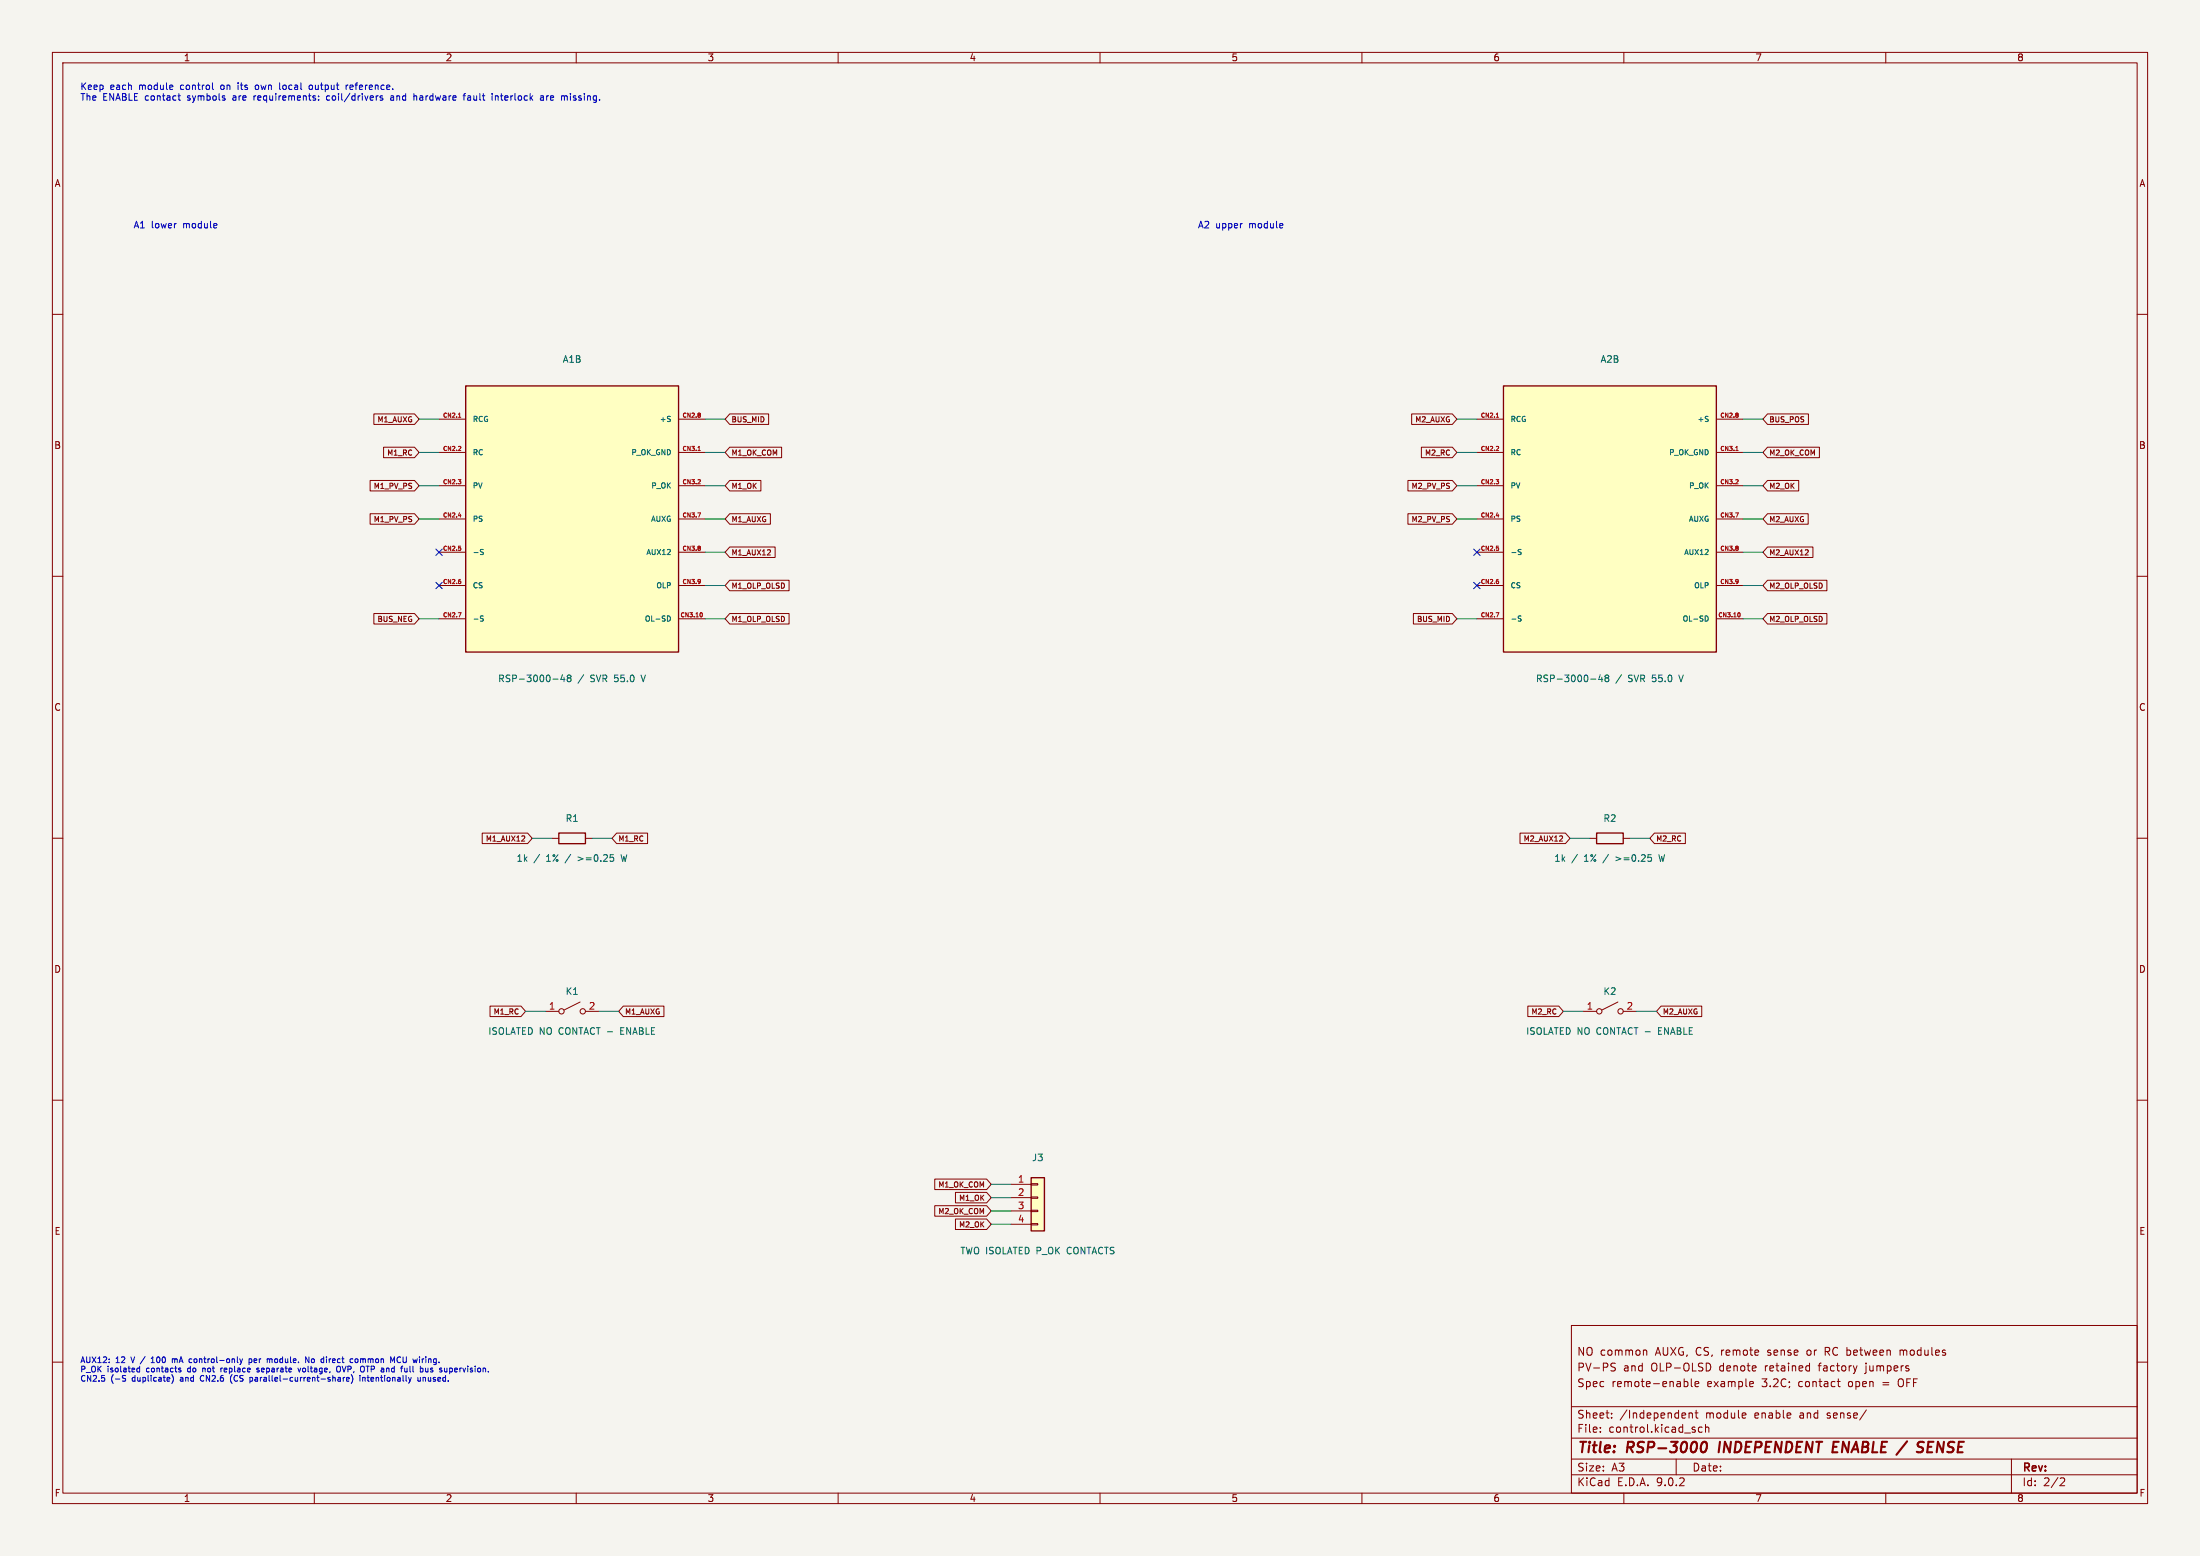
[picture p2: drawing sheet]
<svg xmlns="http://www.w3.org/2000/svg" width="420mm" height="297mm" viewBox="0 0 420 297" stroke-linecap="round" stroke-linejoin="round" font-family="sans-serif">
<path d="M0 0h420v297h-420z" fill="#f5f4ef" stroke="#f5f4ef" stroke-width=".19"/>
<g fill="none" stroke="#840000" stroke-width=".19">
<path d="M10 10h400v277h-400zM12 12h396v273h-396zM60 10v2M110 10v2M160 10v2M210 10v2M260 10v2M310 10v2M360 10v2M10 60h2M408 60h2M10 110h2"/>
<path d="M408 110h2M10 160h2M408 160h2M302.3 193h2.5M308.9 191.3l-3.1 1.5M309.9 193h2.5M10 210h2M408 210h2M300 253h108v32h-108zM313.9 257.7h.3l.2 .2v.8M348.4 258h.6M349 257.2h-.6v1.5"/>
<path d="M362.7 257.7v1M363.2 257.7l-.5 .1M10 260h2M300 278.5h108M300 274.5h108M300 268.5h108M305.5 273.2v.2M305.5 272.5v.1M307.7 270.5v.2M307.7 269.8v.1M307.8 260.9l.4 .1 .2 .4-.3 .3h-.4M307.8 260.2l.6 .1"/>
<path d="M320 278.5v3M321.7 263.7l.4 .1 .1 .2v.5l-.5 .2M322.4 269.7v1M322.4 269.8l.3-.1 .3 .1 .1 .9M322.9 263.2v1.3l.2 .2M323.6 269.7h.6M323.6 264.2l.7-.2-.1-.2-.4-.1-.2 .2 .1 .7h.5M323.8 269.2v1.3l.4 .2M324.9 272.5l-.4-.1-.3 .3 .2 .6h.5M325.6 272.5l.2-.1 .4 .1v.9M325.6 271.9v1.5M326.3 260.3l.3 .5-.1 .5-.2 .3"/>
<path d="M333.1 269.7l.2 .3-.7 .2M333.2 270.6l-.1 .1M334.2 263.7l.5 .1v.2l-.7 .2M334.7 264.6l-.5 .1M345.3 260.7l.1 .1M345.4 260.2v1.5M345.4 261.6l-.1 .1M350.7 263.7h.6M351 264.6l.3 .1M355.9 262.2h.1M356.3 269.1l-1.3 1.9M362.4 263.4v1.1"/>
<path d="M384 278.5v6.5M408 260h2M60 285v2M110 285v2M160 285v2M210 285v2M260 285v2M300 281.5h108M310 285v2M360 285v2M393.5 282.1l.5 .1 .2 .3-1 1.1h1"/>
<circle cx="305.3" cy="193" r=".51"/>
<circle cx="309.4" cy="193" r=".51"/>
</g>
<path d="M325 275.4a.46 .46 0 0 1 .5-.2 .46 .46 0 0 1 .3 .4 1.15 1.15 0 0 1-.8 1.6l-.1-.1a1.54 1.54 0 0 1 .1-1.7zM328.3 275.2l-.2 2M349.8 277.2h1M349.9 276.2h.7M350.1 275.2h.9M367 275.2l.3 .1M368 276.2h.7M369.1 275.2h-.9l-.3 2h1" fill="none" stroke="#840000" stroke-width=".4"/>
<path d="M196.8 224.8h2.6v10.1h-2.6z" fill="#ffffc2"/>
<path d="M196.8 224.8h2.6v10.1h-2.6z" fill="none" stroke="#840000" stroke-width=".25"/>
<path d="M193 226.1h3.8M193 228.6h3.8M193 231.1h3.8M193 233.7h3.8M196.8 225.9h1.3v.3h-1.3zM196.8 228.5h1.3v.2h-1.3zM196.8 231h1.3v.3h-1.3zM196.8 233.6h1.3v.2h-1.3z" fill="none" stroke="#840000" stroke-width=".19"/>
<path d="M287 73.7h40.7v50.8h-40.7z" fill="#ffffc2"/>
<path d="M287 73.7h40.7v50.8h-40.7zM106.7 159h5.1v2h-5.1z" fill="none" stroke="#840000" stroke-width=".25"/>
<g fill="none" stroke="#840000" stroke-width=".19">
<path d="M281.9 80h5.1M281.9 86.4h5.1M281.9 92.7h5.1M281.9 99.1h5.1M327.7 80h5M327.7 86.4h5M327.7 92.7h5M327.7 99.1h5M281.9 105.4h5.1M281.9 111.8h5.1M281.9 118.1h5.1M327.7 105.4h5"/>
<path d="M327.7 111.8h5M327.7 118.1h5M105.4 160h1.3M111.8 160h1.2M104.1 193h2.6M110.7 191.3l-3 1.5M111.8 193h2.5"/>
<circle cx="107.2" cy="193" r=".51"/>
<circle cx="111.3" cy="193" r=".51"/>
</g>
<g fill="none" stroke="#a90000" stroke-width=".19">
<path d="M285.6 79.6h.5M331.8 78.9v.2M331.8 79.3v.3M285.6 91.5h.5l-.3 .4M285.6 98.4h.5M286 85.2l.1 .3-.5 .5h.5M286.1 91.9v.4M331.3 97.9h.6l-.4 .8M331.4 86h.4M331.7 91.6l.1 .3-.5 .4h.5M285.6 116.9h.5l-.3 .8M285.7 104.2h.4"/>
<path d="M286 104.6v.4M286.1 111v.3M331.7 110.6l.1 .5-.1 .2M331.8 104.7v.3M331.8 104.3v.1M331.8 104.4h.1M331.8 104.4v.1M331.8 110.9l-.1 .2M332 116.9a.5 .5 0 0 1 0 .8"/>
</g>
<g fill="none" stroke="#006464" stroke-width=".19">
<path d="M290 105.3l.3 .1 .1 .3-.2 .2h-.2M290 118l.3 .1 .1 .3-.2 .2h-.2M290 104.9h.4M290 117.6h.4M325.5 117.6a.51 .51 0 0 1 .6 .5 .51 .51 0 0 1-.6 .5M303.7 129.6h.9M305.5 128.8l-.3 .9h.8M305.8 129.3v.8M306.6 129.4l-.2-.2 .2-.4h.3l.2 .3-.2 .3M306.6 129.4l-.2 .2 .1 .4 .1 .1h.4l.1-.2v-.3l-.2-.2M306.6 129.4h.3M320.5 128.8l.4 1.3"/>
<path d="M116.5 163.1h.6M116.6 163.6h.3l.3 .3-.1 .4-.5 .1M118.6 163.1l.3 1.3"/>
</g>
<path d="M88.9 73.7h40.6v50.8h-40.6z" fill="#ffffc2"/>
<path d="M88.9 73.7h40.6v50.8h-40.6zM304.8 159h5.1v2h-5.1z" fill="none" stroke="#840000" stroke-width=".25"/>
<g fill="none" stroke="#840000" stroke-width=".19">
<path d="M71.4 79h7.7l.9 1-.9 1h-7.7zM139.3 79h7.4v2h-7.4l-.9-1zM269.5 79h7.8l.8 1-.8 1h-7.8zM337.4 79h7.8v2h-7.8l-.9-1zM70.7 91.7h8.4l.9 1-.9 1h-8.4zM70.7 98.1h8.4l.9 1-.9 1h-8.4zM73.2 85.4h5.9l.9 1-.9 1h-5.9zM83.8 80h5.1M83.8 86.4h5.1M83.8 92.7h5.1M83.8 99.1h5.1M129.5 80h5.1"/>
<path d="M129.5 86.4h5.1M129.5 92.7h5.1M129.5 99.1h5.1M139.3 85.4h9.9v2h-9.9l-.9-1zM139.3 91.7h6v2h-6l-.9-1zM139.3 98.1h7.8v2h-7.8l-.9-1zM268.8 98.1h8.5l.8 1-.8 1h-8.5zM268.8 91.7h8.5l.8 1-.8 1h-8.5zM271.3 85.4h6l.8 1-.8 1h-6zM337.4 85.4h9.9v2h-9.9l-.9-1zM337.4 98.1h7.8v2h-7.8l-.9-1zM337.4 91.7h6v2h-6l-.9-1z"/>
<path d="M71.4 117.1h7.7l.9 1-.9 1h-7.7zM83.8 105.4h5.1M83.8 111.8h5.1M83.8 118.1h5.1M129.5 105.4h5.1M129.5 111.8h5.1M129.5 118.1h5.1M139.3 104.4h8.7v2h-8.7l-.9-1zM139.3 110.8h11.3v2h-11.3l-.9-1zM139.3 117.1h11.3v2h-11.3l-.9-1zM269.8 117.1h7.5l.8 1-.8 1h-7.5zM337.4 117.1h11.4v2h-11.4l-.9-1z"/>
<path d="M337.4 110.8h11.4v2h-11.4l-.9-1zM337.4 104.4h8.7v2h-8.7l-.9-1zM92.1 159h8.6l.9 1-.9 1h-8.6zM100.1 159.6v.4M117.7 159h5.9v2h-5.9l-.9-1zM290.2 159h8.6l.9 1-.9 1h-8.6zM298.3 159.6v.4M315.8 159h5.9v2h-5.9l-.8-1zM99.6 160.5h.6M297.7 160.5h.6M303.5 160h1.3M309.9 160h1.2"/>
<path d="M93.5 192h6l.8 1-.8 1h-6zM119 192h7.7v2h-7.7l-.9-1zM291.7 192h5.9l.8 1-.8 1h-5.9zM317.1 192h7.8v2h-7.8l-.9-1zM178.4 230.1h10l.8 1-.8 1h-10zM178.4 225.1h10l.8 1-.8 1h-10zM182.4 232.7h6l.8 1-.8 1h-6zM182.4 227.6h6l.8 1-.8 1h-6z"/>
</g>
<g fill="none" stroke="#a90000" stroke-width=".19">
<path d="M87.5 79.6h.5M133.7 78.9v.2M133.7 79.3v.3M87.5 91.5h.5l-.3 .4M87.5 98.4h.5M87.9 85.2v.3l-.4 .5h.5M87.9 91.9v.4M133.2 97.9h.5l-.3 .8M133.2 86h.5M133.6 91.6l.1 .3-.5 .4h.5M87.5 116.9h.5l-.3 .8M87.6 104.2h.3"/>
<path d="M87.9 104.6v.4M87.9 111v.3M133.6 110.6l.1 .5-.1 .2M133.7 104.7v.3M133.7 104.3v.1M133.7 104.4h.1M133.7 104.4v.1M133.7 110.9l-.1 .2M133.9 116.9a.5 .5 0 0 1 0 .8"/>
</g>
<g fill="none" stroke="#006464" stroke-width=".19">
<path d="M91.9 105.3l.3 .1 .1 .3-.2 .2h-.3M91.9 118l.3 .1 .1 .3-.2 .2h-.3M91.9 104.9h.4M91.9 117.6h.4M127.4 117.6a.51 .51 0 0 1 .6 .5 .51 .51 0 0 1-.6 .5M105.6 129.6h.9M107.4 128.8l-.3 .9h.8M107.7 129.3v.8M108.5 129.4l-.2-.2 .2-.4h.3l.2 .3-.2 .3M108.5 129.4l-.2 .2v.4l.2 .1h.4l.1-.2v-.3l-.2-.2M108.5 129.4h.3M122.4 128.8l.4 1.3"/>
<path d="M314.6 163.1h.6M314.7 163.6h.4l.2 .3-.1 .4-.5 .1M316.7 163.1l.3 1.3"/>
</g>
<g fill="none" stroke="#009600" stroke-width=".19">
<path d="M80 99.1h3.8M80 86.4h3.8M80 92.7h3.8M80 80h3.8M134.6 99.1h3.8M134.6 86.4h3.8M134.6 92.7h3.8M134.6 80h3.8M278.1 99.1h3.8M278.1 86.4h3.8M278.1 92.7h3.8M278.1 80h3.8"/>
<path d="M332.7 99.1h3.8M332.7 86.4h3.8M332.7 92.7h3.8M332.7 80h3.8M80 118.1h3.8M134.6 105.4h3.8M134.6 111.8h3.8M134.6 118.1h3.8M278.1 118.1h3.8M332.7 105.4h3.8M332.7 111.8h3.8M332.7 118.1h3.8"/>
<path d="M101.6 160h3.8M113 160h3.8M299.7 160h3.8M311.1 160h3.9M100.3 193h3.8M114.3 193h3.8M298.4 193h3.9M312.4 193h3.8M189.2 228.6h3.8M189.2 231.1h3.8M189.2 226.1h3.8M189.2 233.7h3.8"/>
</g>
<path d="M83.2 111.2l1.2 1.2M83.2 104.8l1.2 1.2M84.4 111.2l-1.2 1.2M84.4 104.8l-1.2 1.2M281.3 104.8l1.2 1.2M281.3 111.2l1.2 1.2M282.5 104.8l-1.2 1.2M282.5 111.2l-1.2 1.2" fill="none" stroke="#000084" stroke-width=".19"/>
<g fill="none" stroke="#0000c2" stroke-width=".19">
<path d="M34 18.3h.5M34.1 17.9v1.1l.4 .1M40.6 15.8v1.1l.1 .2M45.5 15.8v.1M45.5 16.2v.9M48.5 18.3v.8M48.7 18.3l-.2 .2M49.1 16.2l-.3 .1-.1 .2 .1 .5 .3 .1M53.4 15.8v1.1l.2 .2M59.1 16.3l.3-.1 .3 .3v.3l-.3 .3-.3-.1-.1-.2zM60.8 19v.1M60.8 18.3v.2"/>
<path d="M62.5 18.3l-.2 .6 .2 .2h.3M66.1 16.2v.9M66.4 16.2l-.3 .3M67.2 16.2l-.4 .2 .1 .6 .3 .1M67.4 16.5l-.6 .2M73 18.3h-.3l-.1 .2v.1l.4 .2v.3h-.4M74.6 18.3h.5M75.2 18.6h-.5l-.2 .2 .2 .3h.5M79.1 18.3h.4l.1 .8M88.4 18.3h.5M88.9 17.9l-.3 .1v1.1M89.4 18.3h-.1"/>
<path d="M89.4 18.6l-.2 .2 .2 .3M94 17.9v.1M94 18.3v.8M94.6 18.4l.3-.1 .2 .2M94.6 18.3v.8M103.2 18.3h.5l.1 .8M103.8 18.6h-.5l-.1 .2 .1 .3h.5M104.4 18.3v.8M104.6 18.3l-.2 .2M108.1 18.3l.2 .2v.6M29.2 259l-.3 .3M32.9 259.4v.7"/>
<path d="M33.3 259.4l-.4 .1M36.5 259.4h.1M45.8 259.4l.2 .7M46.3 259.4l-.3 .7M47.6 259.4h.3l.2 .2-.1 .4h-.4M47.6 259.4v1.1M51.5 259.4h.4l.1 .7M58.3 259l.7 1.1v-1.1M59.8 259.4l-.4 .2 .1 .4 .3 .1M62.8 259.4v.7M62.9 259.5l-.1 .1M67.9 259.4h.2l.2 .2v.3l-.2 .2-.3-.2z"/>
<path d="M76.5 259.1a.49 .49 0 0 0-.7 .4 .49 .49 0 0 0 .7 .5M23.6 263.1l.3 .1 .1 .2-.2 .2h-.3M26.2 261.8h.5M26.7 260.8v1.1M26.7 261.2h-.5M28.9 260.1h.6M33 262.7a1.28 1.28 0 0 1-.2 1.4M34.2 261.5l.3 .1 .1 .1-.4 .2M34.2 261.1l.3 .1M36.6 260l-.1 .1M38.4 262.6l-.2 .4 .2 .6M38.7 261.1v.8"/>
<path d="M38.8 261.2h-.1M42.2 261.1v.8M42.3 261.2l-.1 .1M44 262.9v.7l.3 .5M46 260.1l-.2 .4M48.1 263l.1 .4-.4 .2M49.1 261.2v.3l.3 .1 .1 .1-.2 .2-.3-.1M56.9 261.1l.2 .8 .3-.8M64.3 260.9v.6a.37 .37 0 0 0 .3 .4 .37 .37 0 0 0 .4-.4l-.1-.6M64.5 263h.4l.1 .6M65 263.2l-.5 .2 .1 .2h.4M65.3 260.8l.4 1.1"/>
<path d="M65.5 262.9v.7M65.7 262.9l-.2 .2M66.3 262.9l-.2 .2v.4l.2 .1h.3M66.5 262.9l.2 .3-.6 .1M67.3 262.9v.7l-.3 .5M68.7 262.9v.7M69.2 262.9v.7M69.4 262.9l-.2 .1M69.6 262.9l.1 .1M74.6 260.1v-1.1l.3 .8 .4-.8v1.1M78.2 260.8v.9l.2 .2M79.8 262.9v.7l.4-.1"/>
<path d="M80.2 262.9v.7M80.8 262.9v.7M80.9 262.9l-.1 .1M81.2 261.7l.2 .2 .3-.1M81.7 261.1v.8M82.2 261.8l.1 .1M82.2 261.2v.1l.1 .2M85.8 261.8h.5M85.8 261.1v1.1"/>
</g>
<g font-size="2.8" fill="#840000">
<text x="301" y="277.9">Title:</text>
<text x="310.6" y="277.9">RSP-3000</text>
<text x="329" y="277.9">INDEPENDENT</text>
<text x="351.5" y="277.9">ENABLE /</text>
<text x="369.3" y="277.9">SENSE</text>
</g>
<g font-size="2.1" fill="#840000">
<text x="301" y="262">PV-PS</text>
<text x="301" y="259">NO common</text>
<text x="309.9" y="262">and</text>
<text x="315.2" y="262">OLP-OLSD</text>
<text x="316.1" y="259">AUXG, CS, remote</text>
<text x="328.4" y="262">denote</text>
<text x="337.2" y="262">retained</text>
<text x="337.8" y="259">sense</text>
<text x="345.5" y="259">or</text>
<text x="347.6" y="262">factory</text>
<text x="349.1" y="259">RC between</text>
<text x="356.7" y="262">jumpers</text>
<text x="363.7" y="259">modules</text>
<text x="301" y="265">Spec</text>
<text x="307.6" y="265">remote-enable</text>
<text x="325.9" y="265">example</text>
<text x="336.5" y="265">3.2C;</text>
<text x="343.6" y="265">contact</text>
<text x="353.3" y="265">open</text>
<text x="359.9" y="265">=</text>
<text x="363.1" y="265">OFF</text>
<text x="301" y="273.7">File:</text>
<text x="301" y="271">Sheet:</text>
<text x="307.1" y="273.7">control.kicad_sch</text>
<text x="309.2" y="271">/Independent</text>
<text x="325.7" y="271">module</text>
<text x="335.1" y="271">enable</text>
<text x="343.8" y="271">and</text>
<text x="349.2" y="271">sense/</text>
<text x="301" y="281.1">Size:</text>
<text x="307.6" y="281.1">A3</text>
<text x="323" y="281.1">Date:</text>
<text x="386" y="281.3">Rev:</text>
<text x="301" y="283.9">KiCad</text>
<text x="308.7" y="283.9">E.D.A.</text>
<text x="316.3" y="283.9">9.0.2</text>
<text x="386" y="283.9">Id:</text>
<text x="390.1" y="283.9">2/2</text>
</g>
<g font-size="1.8" fill="#840000">
<text x="35" y="11.9">1</text>
<text x="85" y="11.9">2</text>
<text x="135" y="11.9">3</text>
<text x="185" y="11.9">4</text>
<text x="235" y="11.9">5</text>
<text x="285" y="11.9">6</text>
<text x="335" y="11.9">7</text>
<text x="385" y="11.9">8</text>
<text x="10.3" y="35.9">A</text>
<text x="408.3" y="35.9">A</text>
<text x="10.3" y="85.9">B</text>
<text x="408.2" y="85.9">B</text>
<text x="10.3" y="135.9">C</text>
<text x="408.2" y="135.9">C</text>
<text x="10.3" y="185.9">D</text>
<text x="408.2" y="185.9">D</text>
<text x="10.3" y="235.9">E</text>
<text x="408.3" y="235.9">E</text>
<text x="10.3" y="285.9">F</text>
<text x="35" y="286.9">1</text>
<text x="85" y="286.9">2</text>
<text x="135" y="286.9">3</text>
<text x="185" y="286.9">4</text>
<text x="235" y="286.9">5</text>
<text x="285" y="286.9">6</text>
<text x="335" y="286.9">7</text>
<text x="385" y="286.9">8</text>
<text x="408.3" y="285.9">F</text>
</g>
<g font-size="1.8" fill="#0000c2">
<text x="15.2" y="17.4">Keep</text>
<text x="21" y="17.4">each</text>
<text x="26.7" y="17.4">module</text>
<text x="34.7" y="17.4">control</text>
<text x="42.6" y="17.4">on</text>
<text x="46.1" y="17.4">its</text>
<text x="49.6" y="17.4">own</text>
<text x="54.4" y="17.4">local</text>
<text x="60.3" y="17.4">output</text>
<text x="67.5" y="17.4">reference.</text>
<text x="15.2" y="19.4">The</text>
<text x="19.6" y="19.4">ENABLE contact</text>
<text x="36" y="19.4">symbols</text>
<text x="44.9" y="19.4">are</text>
<text x="49.1" y="19.4">requirements:</text>
<text x="63.2" y="19.4">coil/drivers</text>
<text x="75.6" y="19.4">and</text>
<text x="80.2" y="19.4">hardware</text>
<text x="90" y="19.4">fault</text>
<text x="95.6" y="19.4">interlock</text>
<text x="105" y="19.4">are</text>
<text x="109.2" y="19.4">missing.</text>
<text x="25.4" y="43.8">A1</text>
<text x="28.9" y="43.8">lower</text>
<text x="35.1" y="43.8">module</text>
<text x="228.6" y="43.8">A2</text>
<text x="232.1" y="43.8">upper</text>
<text x="238.6" y="43.8">module</text>
</g>
<g font-size="1.8" fill="#006464">
<text x="107.3" y="69.4">A1B</text>
<text x="305.5" y="69.4">A2B</text>
<text x="95" y="130.4">RSP-3000-48</text>
<text x="110.3" y="130.4">/</text>
<text x="112.8" y="130.4">SVR 55.0</text>
<text x="123" y="130.4">V</text>
<text x="293.1" y="130.4">RSP-3000-48</text>
<text x="308.4" y="130.4">/</text>
<text x="310.9" y="130.4">SVR 55.0</text>
<text x="321.1" y="130.4">V</text>
<text x="107.9" y="157.1">R1</text>
<text x="306" y="157.1">R2</text>
<text x="98.5" y="164.7">1k</text>
<text x="101.9" y="164.7">/</text>
<text x="104.4" y="164.7">1%</text>
<text x="108.2" y="164.7">/</text>
<text x="110.7" y="164.7">&gt;=0.25</text>
<text x="119.3" y="164.7">W</text>
<text x="296.6" y="164.7">1k</text>
<text x="300" y="164.7">/</text>
<text x="302.5" y="164.7">1%</text>
<text x="306.4" y="164.7">/</text>
<text x="308.9" y="164.7">&gt;=0.25</text>
<text x="317.4" y="164.7">W</text>
<text x="107.9" y="190.1">K1</text>
<text x="306" y="190.1">K2</text>
<text x="93.1" y="197.7">ISOLATED NO CONTACT -</text>
<text x="118.9" y="197.7">ENABLE</text>
<text x="291.2" y="197.7">ISOLATED NO CONTACT -</text>
<text x="317" y="197.7">ENABLE</text>
<text x="196.9" y="221.8">J3</text>
<text x="183.2" y="239.6">TWO ISOLATED P_OK</text>
<text x="204" y="239.6">CONTACTS</text>
</g>
<g font-size="1.8" fill="#a90000">
<text x="104.7" y="192.8">1</text>
<text x="112.3" y="192.8">2</text>
<text x="302.8" y="192.8">1</text>
<text x="310.4" y="192.8">2</text>
<text x="194.2" y="225.8">1</text>
<text x="194.2" y="228.3">2</text>
<text x="194.2" y="230.9">3</text>
<text x="194.2" y="233.4">4</text>
</g>
<g font-size="1.5" fill="#0000c2">
<text x="15.2" y="260.4">AUX12:</text>
<text x="15.2" y="262.1">P_OK</text>
<text x="15.2" y="263.9">CN2.5</text>
<text x="20.5" y="262.1">isolated</text>
<text x="21.2" y="263.9">(-S</text>
<text x="22.1" y="260.4">12</text>
<text x="25.2" y="260.4">V /</text>
<text x="25.4" y="263.9">duplicate)</text>
<text x="28.1" y="262.1">contacts</text>
<text x="29.5" y="260.4">100</text>
<text x="33.7" y="260.4">mA</text>
<text x="34.8" y="263.9">and</text>
<text x="36.2" y="262.1">do</text>
<text x="37.2" y="260.4">control-only</text>
<text x="38.9" y="263.9">CN2.6</text>
<text x="39.3" y="262.1">not</text>
<text x="43" y="262.1">replace</text>
<text x="44.8" y="263.9">(CS</text>
<text x="48.8" y="263.9">parallel-current-share)</text>
<text x="48.9" y="260.4">per</text>
<text x="50.1" y="262.1">separate</text>
<text x="52.5" y="260.4">module.</text>
<text x="58.3" y="262.1">voltage,</text>
<text x="60.1" y="260.4">No</text>
<text x="63.3" y="260.4">direct</text>
<text x="65.9" y="262.1">OVP,</text>
<text x="69.1" y="260.4">common</text>
<text x="70" y="263.9">intentionally</text>
<text x="70.6" y="262.1">OTP and</text>
<text x="77.1" y="260.4">MCU</text>
<text x="78.9" y="262.1">full</text>
<text x="81.3" y="263.9">unused.</text>
<text x="81.7" y="260.4">wiring.</text>
<text x="82.7" y="262.1">bus</text>
<text x="86.7" y="262.1">supervision.</text>
</g>
<g font-size="1.4" fill="#840000">
<text x="71.9" y="80.8">M1_AUXG</text>
<text x="139.6" y="80.8">BUS_MID</text>
<text x="270" y="80.8">M2_AUXG</text>
<text x="337.7" y="80.8">BUS_POS</text>
<text x="73.8" y="87.2">M1_RC</text>
<text x="139.6" y="87.2">M1_OK_COM</text>
<text x="271.9" y="87.2">M2_RC</text>
<text x="337.7" y="87.2">M2_OK_COM</text>
<text x="71.2" y="93.5">M1_PV_PS</text>
<text x="139.6" y="93.5">M1_OK</text>
<text x="269.3" y="93.5">M2_PV_PS</text>
<text x="337.7" y="93.5">M2_OK</text>
<text x="71.2" y="99.9">M1_PV_PS</text>
<text x="139.6" y="99.9">M1_AUXG</text>
<text x="269.3" y="99.9">M2_PV_PS</text>
<text x="337.7" y="99.9">M2_AUXG</text>
<text x="139.6" y="106.2">M1_AUX12</text>
<text x="337.7" y="106.2">M2_AUX12</text>
<text x="139.6" y="112.6">M1_OLP_OLSD</text>
<text x="337.7" y="112.6">M2_OLP_OLSD</text>
<text x="71.9" y="118.9">BUS_NEG</text>
<text x="139.6" y="118.9">M1_OLP_OLSD</text>
<text x="270.4" y="118.9">BUS_MID</text>
<text x="337.7" y="118.9">M2_OLP_OLSD</text>
<text x="92.6" y="160.8">M1_AUX12</text>
<text x="118" y="160.8">M1_RC</text>
<text x="290.7" y="160.8">M2_AUX12</text>
<text x="316.1" y="160.8">M2_RC</text>
<text x="94.1" y="193.8">M1_RC</text>
<text x="119.2" y="193.8">M1_AUXG</text>
<text x="292.2" y="193.8">M2_RC</text>
<text x="317.4" y="193.8">M2_AUXG</text>
<text x="179" y="226.9">M1_OK_COM</text>
<text x="179" y="231.9">M2_OK_COM</text>
<text x="182.9" y="229.4">M1_OK</text>
<text x="182.9" y="234.5">M2_OK</text>
</g>
<g font-size="1.4" fill="#006464">
<text x="90.2" y="80.7">RCG</text>
<text x="125.8" y="80.7">+S</text>
<text x="288.3" y="80.7">RCG</text>
<text x="323.9" y="80.7">+S</text>
<text x="90.2" y="87.1">RC</text>
<text x="120.4" y="87.1">P_OK_GND</text>
<text x="288.3" y="87.1">RC</text>
<text x="318.5" y="87.1">P_OK_GND</text>
<text x="90.2" y="93.4">PV</text>
<text x="124.2" y="93.4">P_OK</text>
<text x="288.3" y="93.4">PV</text>
<text x="322.3" y="93.4">P_OK</text>
<text x="90.2" y="99.8">PS</text>
<text x="124.2" y="99.8">AUXG</text>
<text x="288.3" y="99.8">PS</text>
<text x="322.3" y="99.8">AUXG</text>
<text x="90.2" y="106.1">-S</text>
<text x="123.3" y="106.1">AUX12</text>
<text x="288.3" y="106.1">-S</text>
<text x="321.4" y="106.1">AUX12</text>
<text x="90.2" y="112.5">CS</text>
<text x="125.2" y="112.5">OLP</text>
<text x="288.3" y="112.5">CS</text>
<text x="323.3" y="112.5">OLP</text>
<text x="90.2" y="118.8">-S</text>
<text x="123" y="118.8">OL-SD</text>
<text x="288.3" y="118.8">-S</text>
<text x="321.1" y="118.8">OL-SD</text>
</g>
<g font-size="1.1" fill="#a90000">
<text x="84.4" y="79.8">CN2.1</text>
<text x="130.2" y="79.8">CN2.8</text>
<text x="282.6" y="79.8">CN2.1</text>
<text x="328.3" y="79.8">CN2.8</text>
<text x="84.4" y="86.1">CN2.2</text>
<text x="130.2" y="86.1">CN3.1</text>
<text x="282.6" y="86.1">CN2.2</text>
<text x="328.3" y="86.1">CN3.1</text>
<text x="84.4" y="92.5">CN2.3</text>
<text x="130.2" y="92.5">CN3.2</text>
<text x="282.6" y="92.5">CN2.3</text>
<text x="328.3" y="92.5">CN3.2</text>
<text x="84.4" y="98.8">CN2.4</text>
<text x="130.2" y="98.8">CN3.7</text>
<text x="282.6" y="98.8">CN2.4</text>
<text x="328.3" y="98.8">CN3.7</text>
<text x="84.4" y="105.2">CN2.5</text>
<text x="130.2" y="105.2">CN3.8</text>
<text x="282.6" y="105.2">CN2.5</text>
<text x="328.3" y="105.2">CN3.8</text>
<text x="84.4" y="111.5">CN2.6</text>
<text x="130.2" y="111.5">CN3.9</text>
<text x="282.6" y="111.5">CN2.6</text>
<text x="328.3" y="111.5">CN3.9</text>
<text x="84.4" y="117.9">CN2.7</text>
<text x="129.8" y="117.9">CN3.10</text>
<text x="282.6" y="117.9">CN2.7</text>
<text x="327.9" y="117.9">CN3.10</text>
</g>
</svg>
